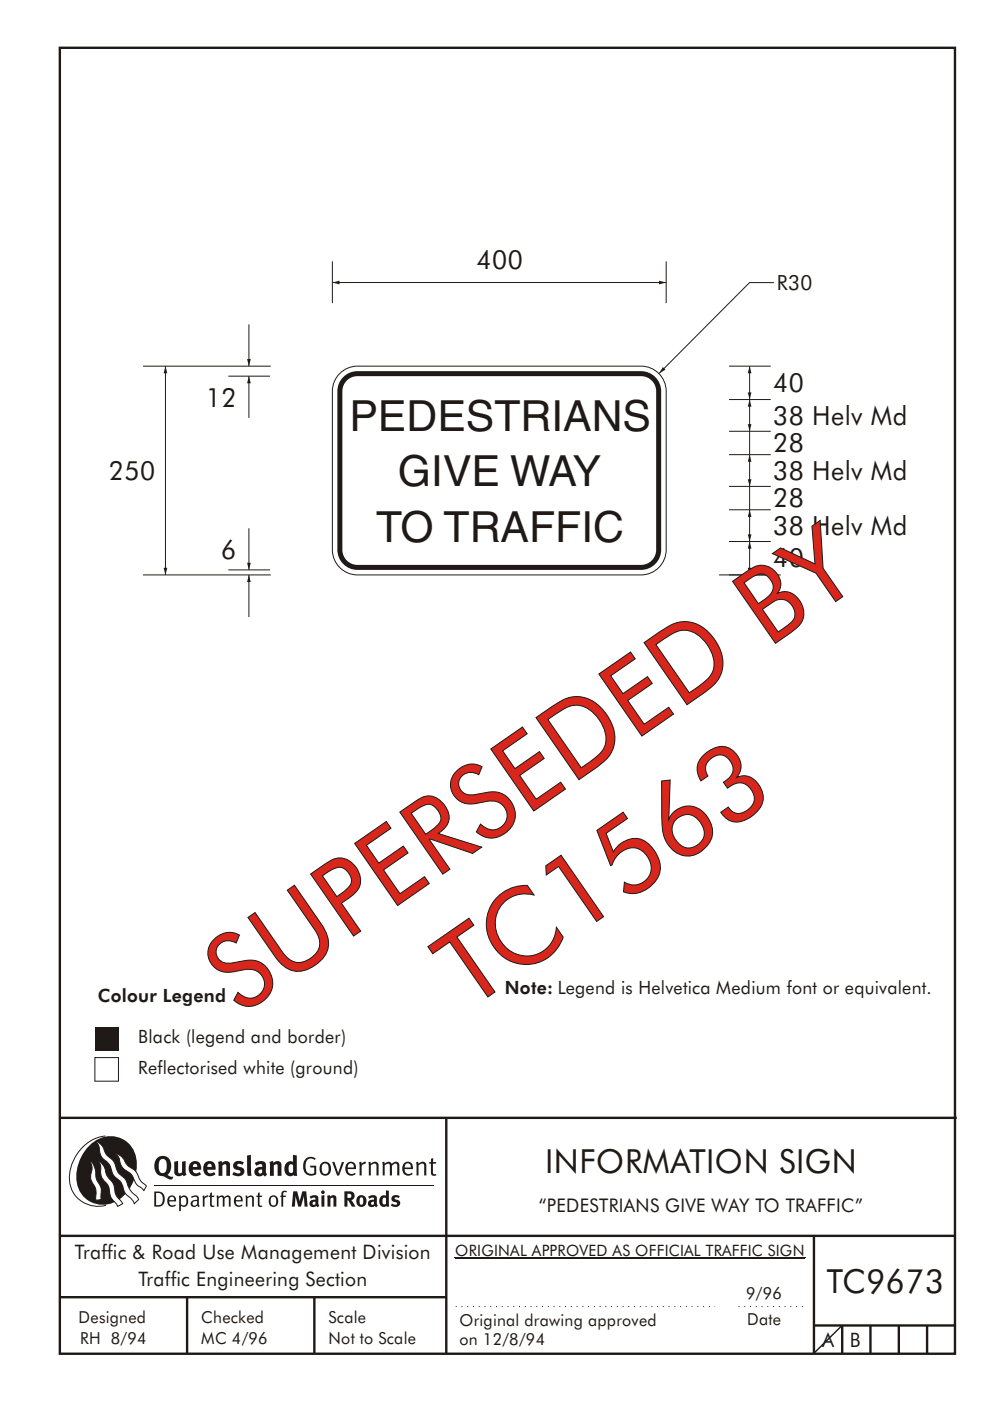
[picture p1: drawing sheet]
<svg xmlns="http://www.w3.org/2000/svg" width="210mm" height="297mm" viewBox="0 0 210 297" stroke-linecap="round" stroke-linejoin="round" font-family="sans-serif">
<g fill="none" stroke="#1f1a17" stroke-width=".51">
<path d="M12.7 10.1h189.9v276.9h-189.9zM12.7 237h190.3M94.7 236.9v50.1M12.7 262h190M12.7 275h82M39.7 275v12M66.7 275v12M172.7 262v25M172.7 281h30M178.7 281v6M184.7 281v6M190.7 281v6"/>
<path d="M196.7 281v6"/>
</g>
<path d="M96.7 277h55M156.7 277h14" fill="none" stroke="#1f1a17" stroke-width=".21" stroke-dasharray=".2 1" stroke-linecap="butt"/>
<path d="M20.1 217.8h5v5h-5z" fill="#1f1a17"/>
<path d="M20.1 224.2h5v5h-5z" fill-rule="evenodd" fill="#fff" stroke="#1f1a17" stroke-width=".21"/>
<path d="M70.5 59.9h70.8M96.3 266.7h74.7M96.6 266.7h74.2" fill="none" stroke="#1f1a17" stroke-width=".21"/>
<path d="M178.6 281.1l-5.9 5.8" fill="none" stroke="#1f1a17" stroke-width=".3"/>
<g fill="#1f1a17">
<path d="M70.5 59.9l1.5-.4v.8l-1.5-.4 1.5-.4z" fill-rule="evenodd"/>
<path d="M139.8 59.5l1.5 .4-1.5 .4v-.8l1.5 .4z" fill-rule="evenodd"/>
</g>
<path d="M70.5 55.4v8.9M141.3 55.4v8.9M159 114.8v7.1" fill="none" stroke="#1f1a17" stroke-width=".21"/>
<g fill="#1f1a17">
<path d="M159 114.8l.4 1.5h-.7l.3-1.5 .4 1.5z" fill-rule="evenodd"/>
<path d="M158.7 120.4h.7l-.4 1.5 .4-1.5-.4 1.5z" fill-rule="evenodd"/>
</g>
<path d="M159 77.6v7.1" fill="none" stroke="#1f1a17" stroke-width=".21"/>
<g fill="#1f1a17">
<path d="M159 77.6l.4 1.5h-.7l.3-1.5 .4 1.5z" fill-rule="evenodd"/>
<path d="M158.7 83.2h.7l-.4 1.5 .4-1.5-.4 1.5z" fill-rule="evenodd"/>
</g>
<path d="M159 108.1v6.7" fill="none" stroke="#1f1a17" stroke-width=".21"/>
<g fill="#1f1a17">
<path d="M159 108.1l.4 1.5h-.7l.3-1.5 .4 1.5z" fill-rule="evenodd"/>
<path d="M158.7 113.3h.7l-.4 1.5 .4-1.5-.4 1.5z" fill-rule="evenodd"/>
</g>
<path d="M159 96.4v6.7" fill="none" stroke="#1f1a17" stroke-width=".21"/>
<g fill="#1f1a17">
<path d="M159 96.4l.4 1.5h-.7l.3-1.5 .4 1.5z" fill-rule="evenodd"/>
<path d="M158.7 101.6h.7l-.4 1.5 .4-1.5-.4 1.5z" fill-rule="evenodd"/>
</g>
<path d="M159 84.7v6.7" fill="none" stroke="#1f1a17" stroke-width=".21"/>
<g fill="#1f1a17">
<path d="M159 84.7l.4 1.5h-.7l.3-1.5 .4 1.5z" fill-rule="evenodd"/>
<path d="M158.7 89.9h.7l-.4 1.5 .4-1.5-.4 1.5z" fill-rule="evenodd"/>
</g>
<path d="M52.8 79.8v8.8M154.7 77.6h8.8M154.7 96.4h8.8M154.7 84.7h8.8M154.7 91.4h8.8M159 91.4v5M154.7 114.8h8.8M154.7 108.1h8.8M154.7 103.1h8.8M159 103.1v5M152.6 121.9h13" fill="none" stroke="#1f1a17" stroke-width=".21"/>
<path d="M52.8 79.8l.4 1.5h-.8l.4-1.5 .4 1.5z" fill-rule="evenodd" fill="#1f1a17"/>
<path d="M52.8 68.8v8.8" fill="none" stroke="#1f1a17" stroke-width=".21"/>
<path d="M52.4 76.1h.8l-.4 1.5 .4-1.5-.4 1.5z" fill-rule="evenodd" fill="#1f1a17"/>
<path d="M30.3 77.6h27.2M35.1 77.6v44.3M48.4 79.8h8.9M30.3 121.9h27.2M48.4 120.8h8.9" fill="none" stroke="#1f1a17" stroke-width=".21"/>
<g fill="#1f1a17">
<path d="M35.1 77.6l.4 1.5h-.8l.4-1.5 .4 1.5z" fill-rule="evenodd"/>
<path d="M34.7 120.4h.8l-.4 1.5 .4-1.5-.4 1.5z" fill-rule="evenodd"/>
</g>
<path d="M52.8 121.9v8.9" fill="none" stroke="#1f1a17" stroke-width=".21"/>
<path d="M52.8 121.9l.4 1.5h-.8l.4-1.5 .4 1.5z" fill-rule="evenodd" fill="#1f1a17"/>
<path d="M52.8 112v8.8" fill="none" stroke="#1f1a17" stroke-width=".21"/>
<path d="M52.4 119.3h.8l-.4 1.5 .4-1.5-.4 1.5z" fill-rule="evenodd" fill="#1f1a17"/>
<path d="M164.2 59.9h-5.2l-19.2 19.3" fill="none" stroke="#1f1a17" stroke-width=".21"/>
<path d="M140.6 77.8l.6 .6-1.4 .8z" fill-rule="evenodd" fill="#1f1a17"/>
<path d="M72.1 79.2a5.3 5.3 0 0 1 3.7-1.6h60.2a5.3 5.3 0 0 1 5.3 5.3v33.7a5.3 5.3 0 0 1-5.3 5.3h-60.2a5.3 5.3 0 0 1-5.3-5.3v-33.7a5.3 5.3 0 0 1 1.6-3.7z" fill-rule="evenodd" fill="#fff" stroke="#1f1a17" stroke-width=".21"/>
<path d="M73.1 79.7a4.2 4.2 0 0 1 2.7-1h60.2a4.3 4.3 0 0 1 4.3 4.2v33.7a4.3 4.3 0 0 1-4.3 4.2h-60.2a4.3 4.3 0 0 1-4.2-4.2v-33.7a4.2 4.2 0 0 1 1.5-3.2z" fill-rule="evenodd" fill="#1f1a17"/>
<path d="M73.6 80.7a3.2 3.2 0 0 1 2.2-.9h60.2a3.2 3.2 0 0 1 3.2 3.1v33.7a3.2 3.2 0 0 1-3.2 3.2h-60.2a3.2 3.2 0 0 1-3.2-3.2v-33.7a3.2 3.2 0 0 1 1-2.2z" fill-rule="evenodd" fill="#fff"/>
<g fill="#1f1a17">
<path d="M64.9 245.6a1.61 1.61 0 0 1 2.1 .1l-.2 .2a1.17 1.17 0 0 0-1.4-.1 1.17 1.17 0 0 0-.6 1.2 1.42 1.42 0 0 0 1.2 1.9l.7-.2v-1.2h-.8l-.1-.4h1.3v1.9a1.82 1.82 0 0 1-2.2-.1 1.82 1.82 0 0 1-.6-2.1l.2-.7z" fill-rule="evenodd"/>
<path d="M68.2 246.6a1.77 1.77 0 0 0 .4 2.6 1.39 1.39 0 0 0 1.4-.5 1.39 1.39 0 0 0 .2-1.5 1.19 1.19 0 0 0-2-.6zM68.5 246.8a.83 .83 0 0 1 1 .1 .83 .83 0 0 1 .2 1 .75 .75 0 0 1-.6 1 .75 .75 0 0 1-.8-.8v-.9z" fill-rule="evenodd"/>
<path d="M70.5 246.4l.4-.1 .8 2.4 .8-2.3h.5l-1.1 2.8h-.4z" fill-rule="evenodd"/>
<path d="M73.6 246.7a1.74 1.74 0 0 0 .5 2.5h.9l.5-.3-.2-.3a.89 .89 0 0 1-1.1 .2 .89 .89 0 0 1-.4-.9h1.7a1.15 1.15 0 0 0-.4-1.4 1.15 1.15 0 0 0-1.5 .2zM74 246.9a.67 .67 0 0 1 .8-.1 .67 .67 0 0 1 .3 .7h-1.3z" fill-rule="evenodd"/>
<path d="M76.2 246.4l.4-.1 .1 .5 .5-.4 .5-.1-.2 .5a.61 .61 0 0 0-.8 .6v1.8h-.4z" fill-rule="evenodd"/>
<path d="M78.1 246.4l.5-.1 .1 .5a.89 .89 0 0 1 .9-.5 .89 .89 0 0 1 .7 .8v2.1h-.4v-2.1l-.1-.3-.3-.1-.8 .4v2.1h-.4z" fill-rule="evenodd"/>
<path d="M81.1 246.4l.4-.1 .1 .4a.83 .83 0 0 1 .8-.4 .83 .83 0 0 1 .7 .5 .86 .86 0 0 1 .9-.5 .86 .86 0 0 1 .7 .8v2.1h-.4l-.1-2.3a.5 .5 0 0 0-.8 0l-.2 .2v2.1h-.5v-2.2l-.4-.3-.7 .4v2.1h-.4z" fill-rule="evenodd"/>
<path d="M85.7 246.7a1.74 1.74 0 0 0 .5 2.5h.9l.5-.3-.2-.3a.89 .89 0 0 1-1.1 .2 .89 .89 0 0 1-.4-.9h1.7a1.15 1.15 0 0 0-.5-1.4 1.15 1.15 0 0 0-1.4 .2zM86 246.9a.67 .67 0 0 1 .9-.1 .67 .67 0 0 1 .3 .7h-1.3z" fill-rule="evenodd"/>
<path d="M88.3 246.4l.4-.1 .1 .5a.89 .89 0 0 1 .9-.5 .89 .89 0 0 1 .7 .8v2.1h-.4v-2.1l-.1-.3-.3-.1-.8 .4v2.1h-.4z" fill-rule="evenodd"/>
<path d="M91.5 245.7l.4-.2v.9h.7l-.2 .3h-.5v2.1l.1 .1h.5l.1 .3a.71 .71 0 0 1-1.2-.5v-2h-.3v-.3h.3z" fill-rule="evenodd"/>
<path d="M37 246.3l.8-.2v2a.46 .46 0 0 0 .2 .7 .46 .46 0 0 0 .6-.3v-2.2l.8-.1v2.3l.2 .6-.6 .3-.2-.3a1.03 1.03 0 0 1-1.2 .2 1.03 1.03 0 0 1-.6-1z" fill-rule="evenodd"/>
<path d="M40.4 246.6a1.64 1.64 0 0 0 0 2.3 1.64 1.64 0 0 0 2.3 .1l-.4-.5a.78 .78 0 0 1-.9 .3 .78 .78 0 0 1-.5-.8h1.8a1.37 1.37 0 0 0-.6-1.6 1.37 1.37 0 0 0-1.7 .2zM41 246.9a.48 .48 0 0 1 .7-.1 .48 .48 0 0 1 .2 .6h-1z" fill-rule="evenodd"/>
<path d="M43.5 246.6a1.65 1.65 0 0 0-.2 2 1.65 1.65 0 0 0 1.9 .7l.5-.3-.3-.5a.78 .78 0 0 1-.9 .3 .78 .78 0 0 1-.5-.8h1.8a1.37 1.37 0 0 0-.6-1.6 1.37 1.37 0 0 0-1.7 .2zM44.1 246.9a.48 .48 0 0 1 .6-.1 .48 .48 0 0 1 .2 .6h-.9z" fill-rule="evenodd"/>
<path d="M46.3 246.4l.7-.3 .1 .4a.95 .95 0 0 1 1-.3 .95 .95 0 0 1 .7 .9v2.2h-.8v-2.3l-.3-.2-.5 .3v2.2h-.8z" fill-rule="evenodd"/>
<path d="M49.7 246.5a1.73 1.73 0 0 1 2-.1l-.2 .6-.6-.2a.42 .42 0 0 0-.6 .3l.2 .2a1.23 1.23 0 0 1 1.4 1 1.47 1.47 0 0 1-2.3 .9l-.3-.1 .3-.6 .7 .3a.47 .47 0 0 0 .7-.3 .87 .87 0 0 0-1-.6l-.4-.2-.1-.4z" fill-rule="evenodd"/>
<path d="M54.1 246.6l.3 .6 .3-.2a.62 .62 0 0 1 .9 0v.4a1.21 1.21 0 0 0-1.3 .3 1.21 1.21 0 0 0-.2 1.4 1.19 1.19 0 0 0 1.7 0l.5 .3 .4-.4-.3-.4v-1.3a.96 .96 0 0 0-1.3-1.1zM55 248.1l.6-.1v.6a.43 .43 0 0 1-.6 .1 .43 .43 0 0 1 0-.6z" fill-rule="evenodd"/>
<path d="M57.2 246.4l.7-.3 .1 .4a.95 .95 0 0 1 1-.3 .95 .95 0 0 1 .7 .9v2.2h-.8v-2.3l-.3-.2-.5 .3v2.2h-.8z" fill-rule="evenodd"/>
<path d="M62.2 244.8v1.6a1.29 1.29 0 0 0-1.4 .1 1.29 1.29 0 0 0-.5 1.3 1.24 1.24 0 0 0 .5 1.4 1.24 1.24 0 0 0 1.5-.1l.1 .2h.7l-.1-4.3zM61.5 246.9h.4l.3 .1v1.5l-.3 .2a.48 .48 0 0 1-.6-.5 1.52 1.52 0 0 1 .2-1.3z" fill-rule="evenodd"/>
<path d="M52.4 245l.8-.2 .2 4.5h-.8l-.1-.2z" fill-rule="evenodd"/>
</g>
<path d="M22.4 240.9a9 9 0 0 0-7.4 10.8 6.2 6.2 0 0 0 7.5 3.9M32.7 251.4h59.4" fill="none" stroke="#1f1a17" stroke-width=".21"/>
<path d="M19.1 242.7a5.7 5.7 0 0 1 6.5-1.4 5.7 5.7 0 0 1 3.4 5.7 8.6 8.6 0 0 1-6.2 8.4 5.7 5.7 0 0 1-6.5-7.1 9.9 9.9 0 0 1 2.8-5.6z" fill-rule="evenodd" fill="#1f1a17"/>
<path d="M24.4 244.6a3.1 3.1 0 0 1 2.3 2.1l.8 .8a3.2 3.2 0 0 1 2 2.3l.4 .7 1.2 1-.6 .9-.2-.3a3.5 3.5 0 0 1-1.9-2 3.8 3.8 0 0 0-2.1-2.2 3.5 3.5 0 0 1-1-2.3zM20.4 242a3.4 3.4 0 0 1 1.9 2.4l.7 .9a3.3 3.3 0 0 1 1.7 2.5 4.4 4.4 0 0 0 1.7 2l.3 .3a6.1 6.1 0 0 0 2.5 3.7l.2 .5-.9 .9a6.1 6.1 0 0 0-1.9-2.2l-.4-.7a3.6 3.6 0 0 0-1.9-2.8l-.6-1.1a3.6 3.6 0 0 0-1.9-2.8 3.7 3.7 0 0 1-.8-2.4zM21 246.2a3.4 3.4 0 0 1 1.5 2.7l.6 .9a3.8 3.8 0 0 1 1.4 3.1l.3 .8 1.2 1.5-1 .6-.5-.8a3.2 3.2 0 0 1-1.3-2.8 4.3 4.3 0 0 0-1.4-2.2 4.7 4.7 0 0 1-.5-2.9zM19.2 246.1a5.1 5.1 0 0 1 1.2 3.7l.3 .7a3.1 3.1 0 0 1 .7 3l.1 .8-1.1 .2-.1-.8a3.5 3.5 0 0 0-.9-3.2 3.6 3.6 0 0 1 .1-2.6z" fill-rule="evenodd" fill="#fff" stroke="#1f1a17" stroke-width=".21"/>
<g fill="#1f1a17">
<path d="M33.4 245.5a2.51 2.51 0 0 0 .4 3.7l.8 .2a2.78 2.78 0 0 0 2 .6l.2-.5h-.6l-.7-.4a2.56 2.56 0 0 0 0-3.8 1.83 1.83 0 0 0-2.1 .2zM34 245.9a.87 .87 0 0 1 1 0 .87 .87 0 0 1 .4 .9v.4a1.17 1.17 0 0 1-.9 1.5h-.3a2.38 2.38 0 0 1-.2-2.8z" fill-rule="evenodd"/>
<path d="M33.1 252.9v2.6a1.12 1.12 0 0 0 1.2-.3 1.12 1.12 0 0 0 .2-1.1l-.1-.6-.3-.4zM32.7 252.6h1.1a1.67 1.67 0 0 1 1.2 1.7 1.67 1.67 0 0 1-1.3 1.5h-1zM36.1 253.9l-.2 .6h1.1a.55 .55 0 0 0-.3-.7 .55 .55 0 0 0-.6 .1zM35.8 253.8a.95 .95 0 0 1 1.2-.2 .95 .95 0 0 1 .4 1.1h-1.5a.72 .72 0 0 0 .4 .8 .72 .72 0 0 0 .9-.1l.1 .2a1.15 1.15 0 0 1-1.5 0 1.15 1.15 0 0 1-.2-1.5zM38.4 254.1v1.2a.7 .7 0 0 0 .9 .1 .7 .7 0 0 0 .2-.9 .61 .61 0 0 0-.4-.7 .61 .61 0 0 0-.7 .3zM38 253.5l.3-.1 .1 .4a.95 .95 0 0 1 1.2-.1 .95 .95 0 0 1 .3 1.1 .92 .92 0 0 1-.5 1 .92 .92 0 0 1-1-.2v1.1l-.4 .1zM40.9 254.9a.5 .5 0 0 0 .2 .7 .5 .5 0 0 0 .7-.3v-.7zM40.5 253.8a1 1 0 0 1 1.7 .2v1.4l.2 .3-.2 .2-.3-.3a.78 .78 0 0 1-1.4-.1 .78 .78 0 0 1 .8-1.1h.5a.58 .58 0 0 0-.3-.7 .58 .58 0 0 0-.7 .3zM43 253.5l.3-.1 .1 .4 .3-.3h.5l-.2 .3a.52 .52 0 0 0-.6 .6v1.4h-.4zM44.6 252.9l.4-.1-.1 .7h.6l-.1 .3h-.5v1.5a.35 .35 0 0 0 .6 .3v.2a.57 .57 0 0 1-.6 .1 .57 .57 0 0 1-.3-.5v-1.6h-.3v-.3h.3zM45.9 253.5l.4-.1 .1 .4 .2-.2a.64 .64 0 0 1 1 .2 .7 .7 0 0 1 .8-.4 .7 .7 0 0 1 .5 .7v1.7h-.4v-1.7l-.2-.3-.7 .3v1.7h-.3v-1.6a.38 .38 0 0 0-.3-.5 .38 .38 0 0 0-.5 .3l-.1 .1v1.7h-.4zM50.2 253.9l-.2 .6h1.1a.55 .55 0 0 0-.2-.7 .55 .55 0 0 0-.7 .1zM49.9 253.8a.95 .95 0 0 1 1.2-.2 .95 .95 0 0 1 .4 1.1h-1.5a.72 .72 0 0 0 .4 .8 .72 .72 0 0 0 .9-.1l.1 .2a1.15 1.15 0 0 1-1.5 0 1.15 1.15 0 0 1-.2-1.5zM52.1 253.5l.3-.1 .1 .4a.72 .72 0 0 1 .8-.4 .72 .72 0 0 1 .6 .7v1.7h-.4v-1.5a.45 .45 0 0 0-.3-.6 .45 .45 0 0 0-.5 .3l-.2 .1v1.7h-.3zM54.7 252.9l.4-.1v.7h.6l-.1 .3h-.5v1.5a.35 .35 0 0 0 .5 .3v.2a.57 .57 0 0 1-.6 .1 .57 .57 0 0 1-.3-.5v-1.6h-.3v-.3h.3zM57.6 253.9l-.2 .7a.65 .65 0 0 0 .3 .9 .65 .65 0 0 0 .8-.3l.1-.1a.93 .93 0 0 0-.7-1.4zM57.3 253.8a1.12 1.12 0 0 1 1.4 0 1.12 1.12 0 0 1 .2 1.4 1.01 1.01 0 0 1-1.2 .7 1.01 1.01 0 0 1-.7-1.2zM59.9 252.6l.5-.2 .5 .2-.2 .2-.3-.1-.3 .2v.6h.6l-.1 .3h-.5v2h-.4v-2h-.2v-.3h.2zM62.2 252.6l-.3 3.2h.7l.1-2.2 .6 2.2h.5l.7-2.2 .1 2.2h.7l-.3-3.2h-.9l-.5 2.1-.5-2.1zM65.7 253.7l.3 .5a.51 .51 0 0 1 .5-.3 .51 .51 0 0 1 .4 .4v.1a.88 .88 0 0 0-1.1 .3 .88 .88 0 0 0 .2 1.1 .9 .9 0 0 0 1.1-.1l.3 .3 .4-.4-.3-.3v-1.1a.87 .87 0 0 0-.4-.8 .87 .87 0 0 0-1 .1zM66.4 254.9l.5-.1v.5l-.1 .1h-.3l-.2-.1zM68.2 253.5v2.3h.6v-2.4zM68.1 252.8a.4 .4 0 0 0 .8 0 .4 .4 0 0 0-.8 0zM69.4 253.5l.1 2.3h.6v-1.7a.33 .33 0 0 1 .4-.2 .33 .33 0 0 1 .2 .4v1.5h.7v-1.7a.75 .75 0 0 0-.6-.7 .75 .75 0 0 0-.8 .3v-.3zM73.1 252.6v3.2h.6v-1.3l.3 .2 .7 1.1h.7l-.9-1.4a.94 .94 0 0 0 .7-1 .94 .94 0 0 0-.9-.8zM73.7 253.1a.51 .51 0 0 1 .7 .1 .51 .51 0 0 1-.1 .8h-.6zM75.9 253.7a1.19 1.19 0 0 0-.1 1.8 1.19 1.19 0 0 0 1.7-.1 1.19 1.19 0 0 0 0-1.6 1.19 1.19 0 0 0-1.6-.1zM76.5 253.9h.2a.99 .99 0 0 1 0 1.5 1.06 1.06 0 0 1-.2-1.5zM78.1 253.7l.3 .5a.51 .51 0 0 1 .5-.3 .51 .51 0 0 1 .4 .4v.1a.88 .88 0 0 0-1.1 .3 .88 .88 0 0 0 .2 1.1 .9 .9 0 0 0 1.1-.1l.3 .3 .4-.4-.2-.3v-1.1a.87 .87 0 0 0-.5-.8 .87 .87 0 0 0-1 .1zM78.9 254.9l.4-.1v.5l-.1 .1h-.3l-.2-.1zM81.9 252.4v1.2a1.2 1.2 0 0 0-1.4 .5 1.2 1.2 0 0 0 .2 1.5l.5 .3 .8-.2v.1h.6l-.1-3.3zM81.4 254l.5 .1-.1 1.2a.46 .46 0 0 1-.5 0 .46 .46 0 0 1-.2-.6zM83.3 253.6a.79 .79 0 0 0-.2 1 .79 .79 0 0 0 1 .3 .33 .33 0 0 1 0 .5 .33 .33 0 0 1-.5 0l-.5-.2-.2 .4a1.15 1.15 0 0 0 1.2 .3 1.15 1.15 0 0 0 .8-1 1.49 1.49 0 0 0-1.2-.7 .4 .4 0 0 1 .3-.4 .4 .4 0 0 1 .4 .1l.2 .1 .2-.4a1.47 1.47 0 0 0-1.5 0z" fill-rule="evenodd"/>
</g>
<g font-size="22.4" fill="#1f1a17">
<text x="50.8" y="215.3" transform="rotate(-35 50.8 215.3)">SUPERSEDED BY</text>
<text x="99.7" y="214" transform="rotate(-35 99.7 214)">TC1563</text>
</g>
<g font-size="9.1" fill="#1f1a17">
<text x="74.1" y="91.4">PEDESTRIANS</text>
<text x="84.4" y="103.1">GIVE WAY</text>
<text x="79.8" y="114.8">TO TRAFFIC</text>
</g>
<g font-size="7" fill="#1f1a17">
<text x="115.7" y="248.8">INFORMATION SIGN</text>
<text x="175.4" y="274.2">TC9673</text>
</g>
<g font-size="5.6" fill="#1f1a17">
<text x="101.1" y="57">400</text>
<text x="164" y="83.1">40</text>
<text x="43.7" y="86.2">12</text>
<text x="164" y="90.1">38 Helv Md</text>
<text x="164" y="95.9">28</text>
<text x="23.1" y="101.7">250</text>
<text x="164" y="101.8">38 Helv Md</text>
<text x="164" y="107.6">28</text>
<text x="164" y="113.5">38 Helv Md</text>
<text x="46.9" y="118.4">6</text>
<text x="164" y="120.3">40</text>
</g>
<text font-size="4.4" fill="#1f1a17" x="164.8" y="61.5">R30</text>
<g font-size="4.2" fill="#1f1a17">
<text x="15.9" y="267">Traffic &amp; Road Use Management Division</text>
<text x="29.4" y="272.6">Traffic Engineering Section</text>
<text x="174.4" y="285.6">A</text>
<text x="180.3" y="285.6">B</text>
</g>
<text font-size="4" fill="#1f1a17" x="114.3" y="257">“PEDESTRIANS GIVE WAY TO TRAFFIC”</text>
<g font-size="3.9" fill="#1f1a17">
<text x="20.7" y="212.4">Colour Legend</text>
<text x="107.1" y="210.8">Note: Legend is Helvetica Medium font or equivalent.</text>
<text x="29.3" y="221.2">Black (legend and border)</text>
<text x="29.3" y="227.6">Reflectorised white (ground)</text>
</g>
<g font-size="3.5" fill="#1f1a17">
<text x="158.3" y="275.4">9/96</text>
<text x="16.7" y="280.5">Designed</text>
<text x="42.7" y="280.5">Checked</text>
<text x="69.7" y="280.5">Scale</text>
<text x="97.5" y="281.2">Original drawing approved</text>
<text x="158.5" y="281">Date</text>
<text x="17" y="284.9">RH 8/94</text>
<text x="42.7" y="284.9">MC 4/96</text>
<text x="69.7" y="285">Not to Scale</text>
<text x="97.5" y="285.1">on 12/8/94</text>
</g>
<text font-size="3.3" fill="#1f1a17" x="96.6" y="266.3">ORIGINAL APPROVED AS OFFICIAL TRAFFIC SIGN</text>
</svg>
